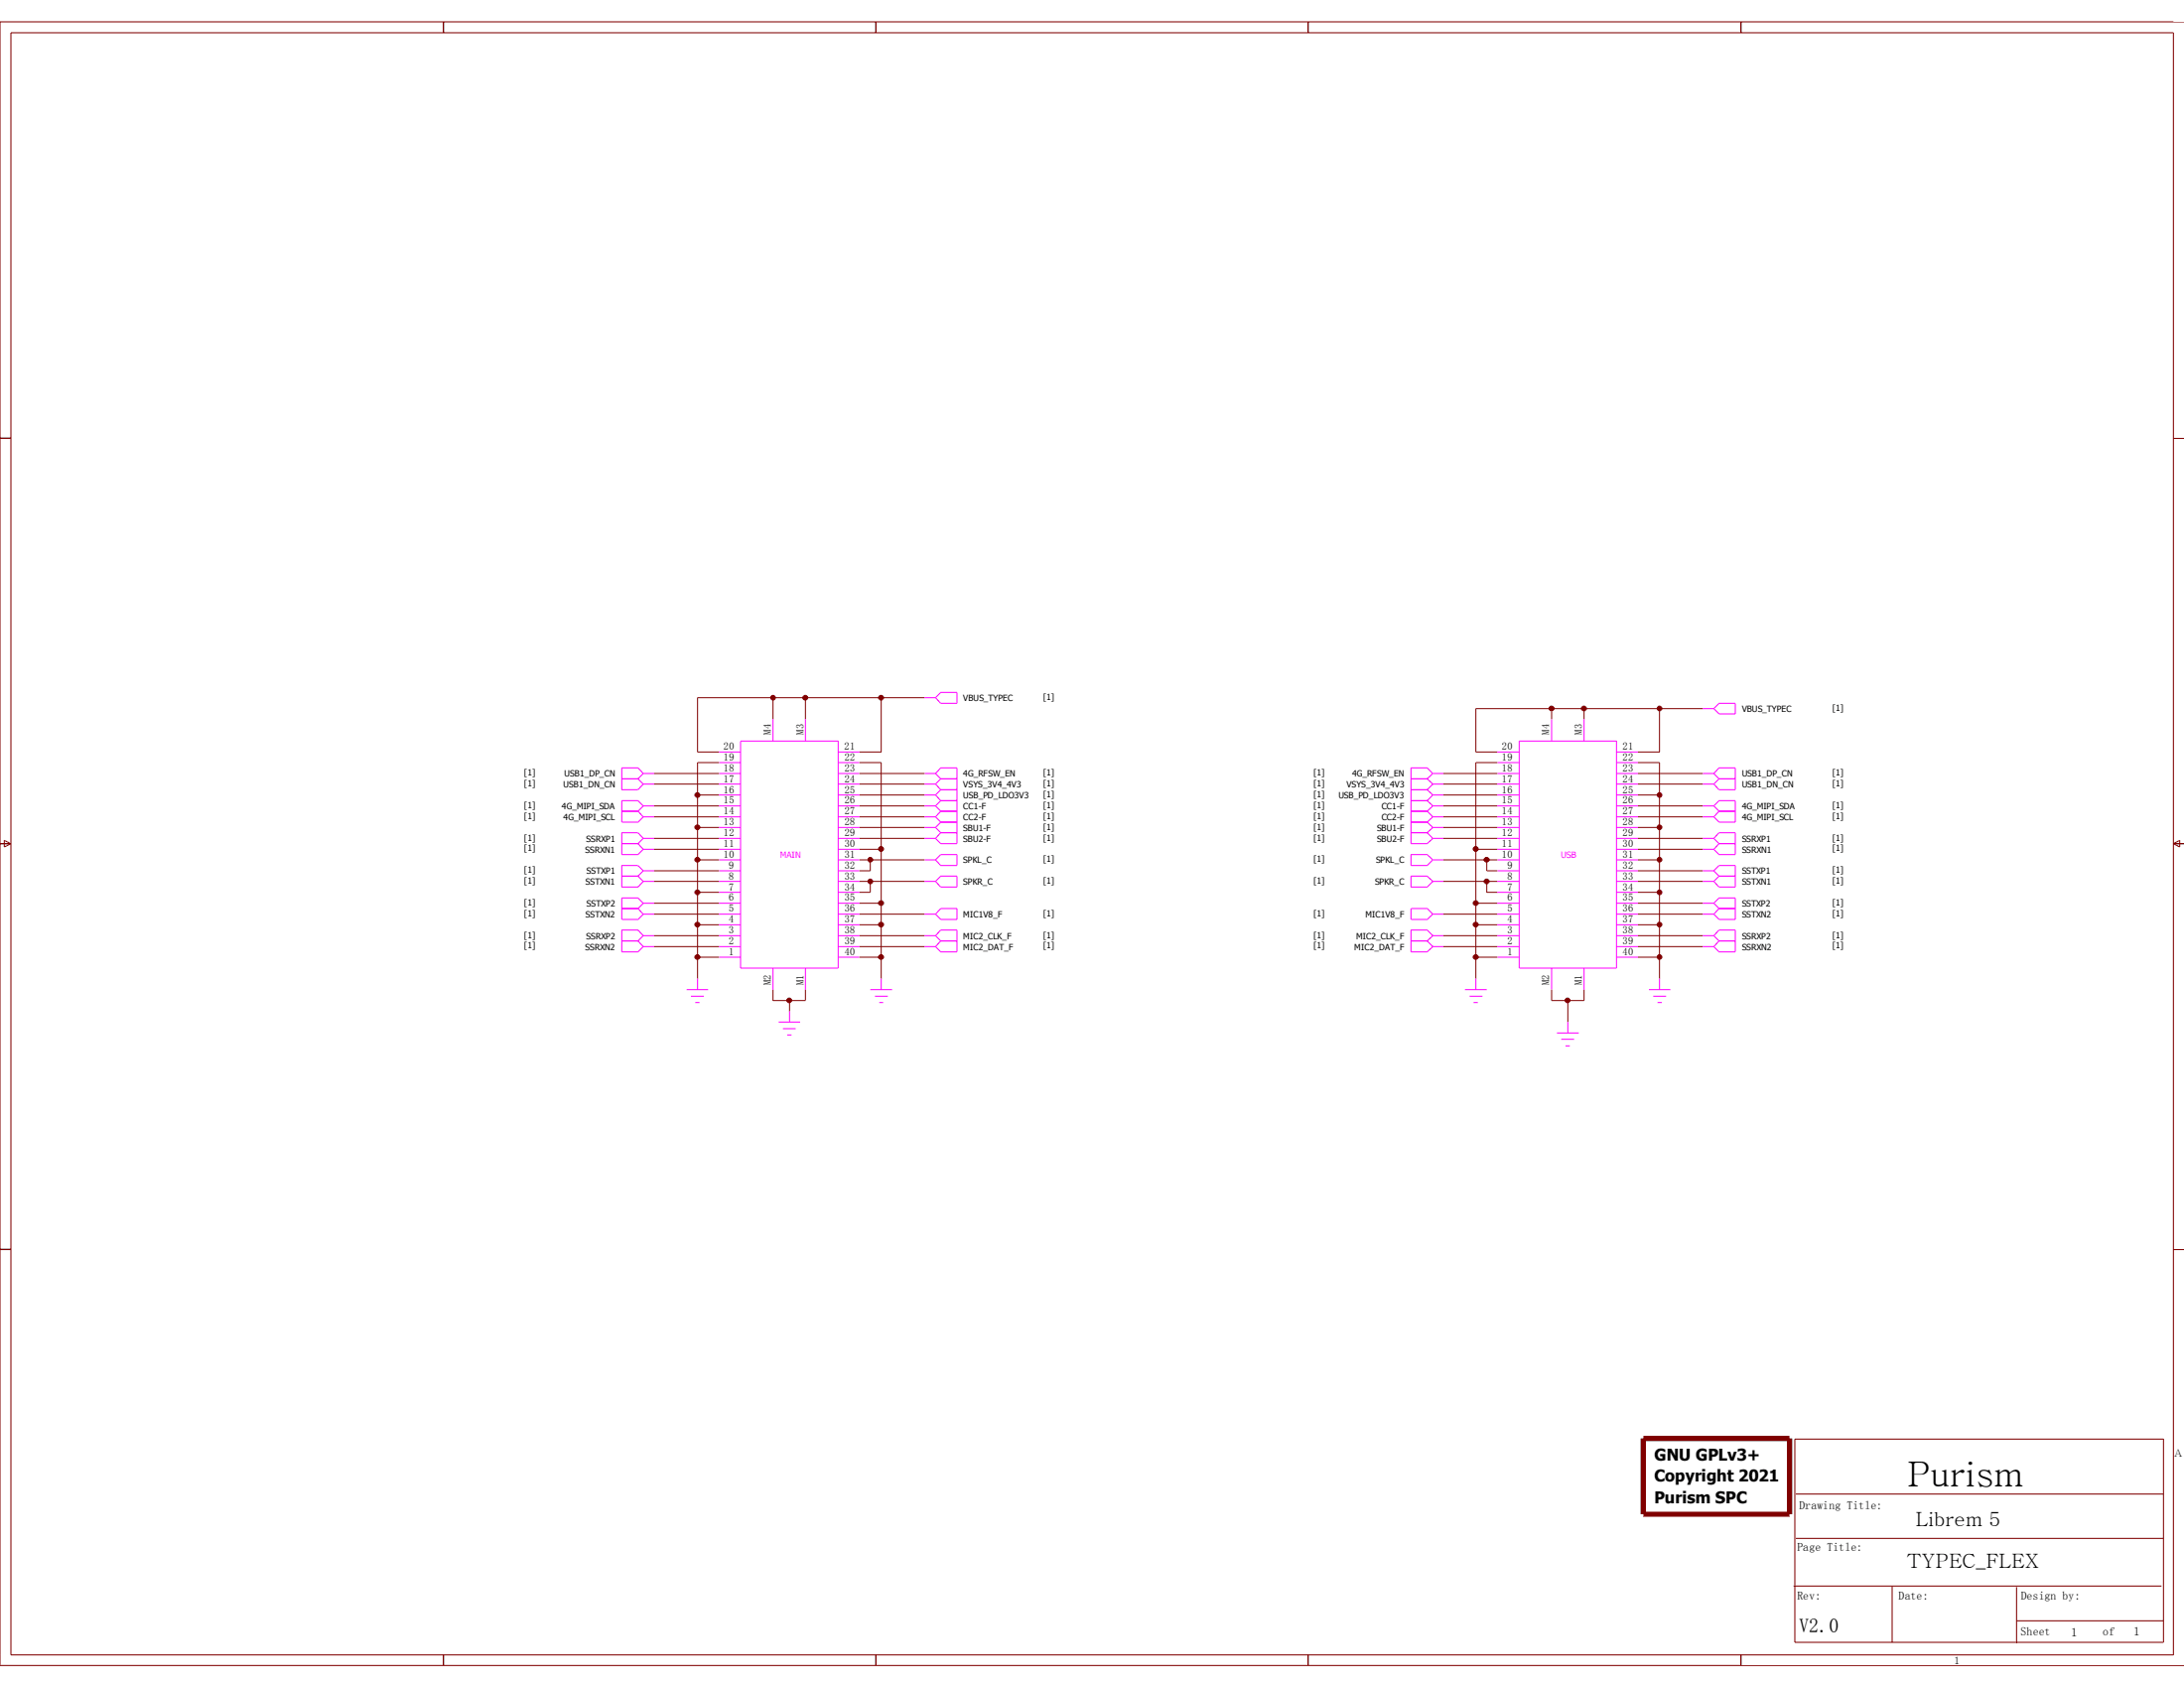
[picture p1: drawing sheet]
<svg xmlns="http://www.w3.org/2000/svg" width="279mm" height="216mm" viewBox="0 0 279 216" stroke-linecap="round" stroke-linejoin="round" font-family="sans-serif">
<g fill="none" stroke="#800000" stroke-width=".13">
<path d="M1.4 4.2h276.6v207.5h-276.6zM56.7 2.8v1.4M112.1 2.8v1.4M167.3 2.8v1.4M222.7 2.8v1.4M279.4 2.8h-279.4v210.2h279.4M0 56h1.4M278 56h1.4M83.7 98.9h8.3M92 97.5h-2.8v27.7M98.9 89.2v2.8M103 89.2v2.8"/>
<path d="M109.9 97.5h2.8v27.7M109.9 98.9h8.4M112.7 89.2v7h-2.8M118.3 89.2h-29.1v7h2.8M184.7 98.9h6.9M191.6 97.5h-2.8v27.7M198.5 90.6v1.4M202.7 90.6v1.4M209.5 97.5h2.8v27.7M209.5 98.9h8.3M212.3 90.6v5.6h-2.8M217.8 90.6h-29v5.6h2.8"/>
<path d="M0 107.9h1.4M.5 107.5l.9 .4-.9 .4zM83.7 115.5h8.3M83.7 108.6h8.3M83.7 100.3h8.3M83.7 103.1h8.3M83.7 104.5h8.3M83.7 107.2h8.3M83.7 111.4h8.3M83.7 112.7h8.3M83.7 116.9h8.3M83.7 119.7h8.3"/>
<path d="M89.2 101.7h2.8M89.2 105.8h2.8M89.2 110h2.8M89.2 114.1h2.8M89.2 118.3h2.8M109.9 101.7h8.4M109.9 105.8h8.4M109.9 110h8.4M109.9 118.3h2.8M109.9 115.5h2.8M109.9 108.6h2.8M109.9 100.3h8.4"/>
<path d="M109.9 103.1h8.4M109.9 104.5h8.4M109.9 107.2h8.4M109.9 112.7h8.4M109.9 116.9h8.4M109.9 119.7h8.4M111.3 112.7v1.4h-1.4M111.3 110v1.4h-1.4M184.7 101.7h6.9M184.7 105.8h6.9M184.7 110h6.9M184.7 100.3h6.9"/>
<path d="M184.7 103.1h6.9M184.7 104.5h6.9M184.7 107.2h6.9M184.7 112.7h6.9M184.7 116.9h6.9M184.7 119.7h6.9M188.8 118.3h2.8M188.8 115.5h2.8M188.8 108.6h2.8M190.2 112.7v1.4h1.4M190.2 110v1.4h1.4M209.5 101.7h2.8"/>
<path d="M209.5 105.8h2.8M209.5 110h2.8M209.5 114.1h2.8M209.5 118.3h2.8M209.5 115.5h8.3M209.5 108.6h8.3M209.5 100.3h8.3M209.5 103.1h8.3M209.5 104.5h8.3M209.5 107.2h8.3M209.5 111.4h8.3M209.5 112.7h8.3"/>
<path d="M209.5 116.9h8.3M209.5 119.7h8.3M278 107.9h1.4M278 107.9l.9-.4v.8zM83.7 121.1h8.3M89.2 122.4h2.8M98.9 126.6v1.4h4.1v-1.4M101 128v1.4M109.9 122.4h2.8M109.9 121.1h8.4M184.7 121.1h6.9M188.8 122.4h2.8"/>
<path d="M198.5 126.6v1.4h4.2v-1.4M200.6 128v2.7M209.5 122.4h2.8M209.5 121.1h8.3M0 159.8h1.4M278 159.8h1.4M229.6 184.1h47.2v26h-47.2zM229.7 196.8h47.1M229.7 191.1h47.1M56.7 211.7v1.3M112.1 211.7v1.3M167.3 211.7v1.3"/>
<path d="M222.7 211.7v1.3M229.4 202.9h47.1M242.1 202.9v7.2M258 207.3h18.8M258 203v7.2"/>
</g>
<path d="M210.2 184h18.7v9.7h-18.7z" fill="none" stroke="#800000" stroke-width=".68" stroke-linecap="butt"/>
<g fill="#800000" stroke="#800000" stroke-width=".13">
<circle cx="103" cy="89.2" r=".31"/>
<circle cx="98.9" cy="89.2" r=".3"/>
<circle cx="112.7" cy="89.2" r=".31"/>
<circle cx="89.2" cy="101.7" r=".31"/>
<circle cx="89.2" cy="105.8" r=".31"/>
<circle cx="89.2" cy="110" r=".31"/>
<circle cx="89.2" cy="114.1" r=".31"/>
<circle cx="89.2" cy="118.3" r=".31"/>
<circle cx="89.2" cy="122.4" r=".31"/>
<circle cx="101" cy="128" r=".3"/>
<circle cx="112.7" cy="122.4" r=".31"/>
<circle cx="112.7" cy="118.3" r=".31"/>
<circle cx="112.7" cy="115.5" r=".31"/>
<circle cx="112.7" cy="108.6" r=".31"/>
<circle cx="111.3" cy="110" r=".3"/>
<circle cx="111.3" cy="112.7" r=".3"/>
<circle cx="202.6" cy="90.6" r=".31"/>
<circle cx="198.5" cy="90.6" r=".31"/>
<circle cx="212.3" cy="90.6" r=".3"/>
<circle cx="212.3" cy="122.4" r=".3"/>
<circle cx="212.3" cy="118.3" r=".3"/>
<circle cx="212.3" cy="114.1" r=".3"/>
<circle cx="212.3" cy="110" r=".3"/>
<circle cx="212.3" cy="105.8" r=".3"/>
<circle cx="212.3" cy="101.7" r=".3"/>
<circle cx="200.5" cy="128" r=".3"/>
<circle cx="188.8" cy="122.4" r=".31"/>
<circle cx="188.8" cy="118.3" r=".31"/>
<circle cx="188.8" cy="115.5" r=".31"/>
<circle cx="188.8" cy="108.6" r=".31"/>
<circle cx="190.2" cy="110" r=".31"/>
<circle cx="190.2" cy="112.7" r=".31"/>
</g>
<g fill="none" stroke="#f0f" stroke-width=".13">
<path d="M79.5 99.6h2.1M81.6 99.6l.7 .7M82.3 98.9h1.4M82.3 98.9l-.7-.7h-2.1v2.8h2.1l.7-.7M82.3 98.9l-.7 .7M92 98.9h2.7M92 97.5h2.7M92 96.2h2.7M94.7 94.8h12.5v29h-12.5zM98.9 92v2.8M103 92v2.8M107.2 98.9h2.7"/>
<path d="M107.2 97.5h2.7M107.2 96.2h2.7M118.3 98.9h1.4M118.3 89.2h1.4M119.7 89.2l.7-.6h2v1.4h-2zM119.7 98.9l.7-.7h2v9.7h-2l-.7-.7M119.7 98.9l.7 .7M120.4 99.6h2M120.4 99.6l-.7 .7M180.5 99.6h2.1M182.6 99.6l.7 .7M183.3 98.9h1.4"/>
<path d="M183.3 98.9l-.7-.7h-2.1v9.7h2.1l.7-.7M183.3 98.9l-.7 .7M191.6 98.9h2.8M191.6 97.5h2.8M191.6 96.2h2.8M194.4 94.8h12.4v29h-12.4zM198.5 92v2.8M202.7 92v2.8M206.8 98.9h2.7M206.8 97.5h2.7M206.8 96.2h2.7M217.8 98.9h1.4"/>
<path d="M217.8 90.6h1.4M219.2 98.9l.7-.7h2.1v2.8h-2.1l-.7-.7M219.2 98.9l.7 .7M219.9 90h2.1v1.3h-2.1l-.7-.7zM219.9 99.6h2.1M219.9 99.6l-.7 .7M79.5 103.8h2.1M79.5 107.9h2.1M79.5 112.1h2.1M79.5 116.2h2.1M81.6 103.8l.7 .7M81.6 107.9l.7 .7"/>
<path d="M81.6 112.1l.7 .6M81.6 116.2l.7 .7M82.3 119.7h1.4M82.3 116.9h1.4M82.3 115.5h1.4M82.3 112.7h1.4M82.3 111.4h1.4M82.3 108.6h1.4M82.3 107.2h1.4M82.3 104.5h1.4M82.3 103.1h1.4M82.3 100.3h1.4"/>
<path d="M82.3 103.1l-.7-.7h-2.1v2.8h2.1l.7-.7M82.3 107.2l-.7-.7h-2.1v2.8h2.1l.7-.7M82.3 111.4l-.7-.7h-2.1v2.8h2.1l.7-.8M82.3 115.5l-.7-.7h-2.1v2.8h2.1l.7-.7M82.3 119.7l-.7-.7h-2.1v2.8h2.1l.7-.7M82.3 103.1l-.7 .7M82.3 107.2l-.7 .7M82.3 111.4l-.7 .7M82.3 115.5l-.7 .7M82.3 119.7l-.7 .7M92 119.7h2.7M92 118.3h2.7"/>
<path d="M92 116.9h2.7M92 115.5h2.7M92 114.1h2.7M92 112.7h2.7M92 111.4h2.7M92 110h2.7M92 108.6h2.7M92 107.2h2.7M92 105.8h2.7M92 104.5h2.7M92 103.1h2.7M92 101.7h2.7"/>
<path d="M92 100.3h2.7M107.2 119.7h2.7M107.2 118.3h2.7M107.2 116.9h2.7M107.2 115.5h2.7M107.2 114.1h2.7M107.2 112.7h2.7M107.2 111.4h2.7M107.2 110h2.7M107.2 108.6h2.7M107.2 107.2h2.7M107.2 105.8h2.7"/>
<path d="M107.2 104.5h2.7M107.2 103.1h2.7M107.2 101.7h2.7M107.2 100.3h2.7M118.3 119.7h1.4M118.3 116.9h1.4M118.3 112.7h1.4M118.3 110h1.4M118.3 107.2h1.4M118.3 105.8h1.4M118.3 104.5h1.4M118.3 103.1h1.4"/>
<path d="M118.3 101.7h1.4M118.3 100.3h1.4M119.7 110l.7-.7h2v1.4h-2zM119.7 112.7l.7-.6h2v1.4h-2zM119.7 119.7l.7-.7h2v2.8h-2l-.7-.7M119.7 100.3l.7 .7M119.7 101.7l.7 .7M119.7 103.1l.7 .7M119.7 104.5l.7 .7M119.7 105.8l.7 .7M119.7 119.7l.7 .7M120.4 116.2h2v1.4h-2l-.7-.7z"/>
<path d="M120.4 101h2M120.4 102.4h2M120.4 101l-.7 .7M120.4 103.8h2M120.4 102.4l-.7 .7M120.4 105.2h2M120.4 103.8l-.7 .7M120.4 106.5h2M120.4 105.2l-.7 .6M120.4 106.5l-.7 .7M180.5 101h2.1M180.5 102.4h2.1"/>
<path d="M180.5 103.8h2.1M180.5 105.2h2.1M180.5 106.5h2.1M180.5 109.3h2.1l.7 .7-.7 .7h-2.1zM180.5 112.1h2.1l.7 .6-.7 .8h-2.1zM180.5 116.2h2.1l.7 .7-.7 .7h-2.1zM182.6 101l.7 .7M182.6 102.4l.7 .7M182.6 103.8l.7 .7M182.6 105.2l.7 .6M182.6 106.5l.7 .7M183.3 119.7h1.4"/>
<path d="M183.3 116.9h1.4M183.3 112.7h1.4M183.3 110h1.4M183.3 107.2h1.4M183.3 105.8h1.4M183.3 104.5h1.4M183.3 103.1h1.4M183.3 101.7h1.4M183.3 100.3h1.4M183.3 119.7l-.7-.7h-2.1v2.8h2.1l.7-.7M183.3 100.3l-.7 .7M183.3 101.7l-.7 .7"/>
<path d="M183.3 103.1l-.7 .7M183.3 104.5l-.7 .7M183.3 105.8l-.7 .7M183.3 119.7l-.7 .7M191.6 119.7h2.8M191.6 118.3h2.8M191.6 116.9h2.8M191.6 115.5h2.8M191.6 114.1h2.8M191.6 112.7h2.8M191.6 111.4h2.8M191.6 110h2.8"/>
<path d="M191.6 108.6h2.8M191.6 107.2h2.8M191.6 105.8h2.8M191.6 104.5h2.8M191.6 103.1h2.8M191.6 101.7h2.8M191.6 100.3h2.8M206.8 119.7h2.7M206.8 118.3h2.7M206.8 116.9h2.7M206.8 115.5h2.7M206.8 114.1h2.7"/>
<path d="M206.8 112.7h2.7M206.8 111.4h2.7M206.8 110h2.7M206.8 108.6h2.7M206.8 107.2h2.7M206.8 105.8h2.7M206.8 104.5h2.7M206.8 103.1h2.7M206.8 101.7h2.7M206.8 100.3h2.7M217.8 119.7h1.4M217.8 116.9h1.4"/>
<path d="M217.8 115.5h1.4M217.8 112.7h1.4M217.8 111.4h1.4M217.8 108.6h1.4M217.8 107.2h1.4M217.8 104.5h1.4M217.8 103.1h1.4M217.8 100.3h1.4M219.2 103.1l.7-.7h2.1v2.8h-2.1l-.7-.7M219.2 107.2l.7-.7h2.1v2.8h-2.1l-.7-.7M219.2 111.4l.7-.7h2.1v2.8h-2.1l-.7-.8M219.2 115.5l.7-.7h2.1v2.8h-2.1l-.7-.7"/>
<path d="M219.2 119.7l.7-.7h2.1v2.8h-2.1l-.7-.7M219.2 103.1l.7 .7M219.2 107.2l.7 .7M219.2 111.4l.7 .7M219.2 115.5l.7 .7M219.2 119.7l.7 .7M219.9 103.8h2.1M219.9 107.9h2.1M219.9 112.1h2.1M219.9 116.2h2.1M219.9 103.8l-.7 .7M219.9 107.9l-.7 .7"/>
<path d="M219.9 112.1l-.7 .6M219.9 116.2l-.7 .7M79.5 120.4h2.1M81.6 120.4l.7 .7M82.3 121.1h1.4M87.8 126.6h2.8M88.4 127.4h1.6M88.9 128.2h.6M89.2 125.2v1.4M92 122.4h2.7M92 121.1h2.7M98.9 123.8v2.8"/>
<path d="M99.6 130.7h2.8M100.2 131.6h1.6M100.7 132.4h.6M101 129.4v1.3M103 123.8v2.8M107.2 122.4h2.7M107.2 121.1h2.7M111.3 126.6h2.8M111.9 127.4h1.7M112.5 128.2h.5M112.7 125.2v1.4M118.3 121.1h1.4"/>
<path d="M120.4 120.4h2M120.4 120.4l-.7 .7M180.5 120.4h2.1M182.6 120.4l.7 .7M183.3 121.1h1.4M187.4 126.6h2.8M188 127.4h1.7M188.5 128.2h.6M188.8 125.2v1.4M191.6 122.4h2.8M191.6 121.1h2.8M198.5 123.8v2.8"/>
<path d="M199.2 132.1h2.8M199.7 132.9h1.7M200.3 133.8h.5M200.6 130.7v1.4M202.7 123.8v2.8M206.8 122.4h2.7M206.8 121.1h2.7M210.9 126.6h2.8M211.5 127.4h1.6M212 128.2h.6M212.3 125.2v1.4M217.8 121.1h1.4"/>
<path d="M219.9 120.4h2.1M219.9 120.4l-.7 .7"/>
</g>
<text font-size="4.4" x="244" y="190.1">Purism</text>
<g font-size="2.5">
<text x="245.1" y="195.2">Librem 5</text>
<text x="244" y="200.6">TYPEC_FLEX</text>
<text x="230.2" y="208.8">V2.0</text>
</g>
<g font-size="2.1">
<text x="211.6" y="186.8">GNU GPLv3+</text>
<text x="211.6" y="189.5">Copyright 2021</text>
<text x="211.6" y="192.3">Purism SPC</text>
</g>
<g font-size="1.5">
<text x="230.2" y="193">Drawing Title:</text>
<text x="229.9" y="198.4">Page Title:</text>
<text x="229.9" y="204.6">Rev:</text>
<text x="242.9" y="204.6">Date:</text>
<text x="258.5" y="209.2">Sheet</text>
<text x="258.5" y="204.6">Design by:</text>
<text x="264.9" y="209.3">1</text>
<text x="269" y="209.2">of</text>
<text x="272.9" y="209.2">1</text>
</g>
<g font-size="1.3">
<text x="92.6" y="95.9">20</text>
<text x="98.6" y="93.9" transform="rotate(-90 98.6 93.9)">M4</text>
<text x="102.8" y="93.9" transform="rotate(-90 102.8 93.9)">M3</text>
<text x="108" y="95.9">21</text>
<text x="192.2" y="95.9">20</text>
<text x="198.2" y="93.9" transform="rotate(-90 198.2 93.9)">M4</text>
<text x="202.4" y="93.9" transform="rotate(-90 202.4 93.9)">M3</text>
<text x="207.6" y="95.9">21</text>
<text x="92.6" y="101.4">16</text>
<text x="92.6" y="100">17</text>
<text x="92.6" y="98.6">18</text>
<text x="92.6" y="97.2">19</text>
<text x="108" y="97.2">22</text>
<text x="108" y="98.6">23</text>
<text x="108" y="100">24</text>
<text x="108" y="101.4">25</text>
<text x="192.2" y="101.4">16</text>
<text x="192.2" y="100">17</text>
<text x="192.2" y="98.6">18</text>
<text x="192.2" y="97.2">19</text>
<text x="207.6" y="97.2">22</text>
<text x="207.6" y="98.6">23</text>
<text x="207.6" y="100">24</text>
<text x="207.6" y="101.4">25</text>
<text x="92.6" y="107">12</text>
<text x="92.6" y="105.6">13</text>
<text x="92.6" y="104.2">14</text>
<text x="92.6" y="102.8">15</text>
<text x="108" y="102.8">26</text>
<text x="108" y="104.2">27</text>
<text x="108" y="105.6">28</text>
<text x="108" y="107">29</text>
<text x="192.2" y="107">12</text>
<text x="192.2" y="105.6">13</text>
<text x="192.2" y="104.2">14</text>
<text x="192.2" y="102.8">15</text>
<text x="207.6" y="102.8">26</text>
<text x="207.6" y="104.2">27</text>
<text x="207.6" y="105.6">28</text>
<text x="207.6" y="107">29</text>
<text x="92.6" y="109.7">10</text>
<text x="92.6" y="108.3">11</text>
<text x="93.3" y="113.9">7</text>
<text x="93.3" y="112.5">8</text>
<text x="93.3" y="111.1">9</text>
<text x="108" y="108.3">30</text>
<text x="108" y="109.7">31</text>
<text x="108" y="111.1">32</text>
<text x="108" y="112.5">33</text>
<text x="108" y="113.9">34</text>
<text x="192.2" y="109.7">10</text>
<text x="192.2" y="108.3">11</text>
<text x="192.8" y="113.9">7</text>
<text x="192.8" y="112.5">8</text>
<text x="192.8" y="111.1">9</text>
<text x="207.6" y="108.3">30</text>
<text x="207.6" y="109.7">31</text>
<text x="207.6" y="111.1">32</text>
<text x="207.6" y="112.5">33</text>
<text x="207.6" y="113.9">34</text>
<text x="93.3" y="119.4">3</text>
<text x="93.3" y="118">4</text>
<text x="93.3" y="116.6">5</text>
<text x="93.3" y="115.2">6</text>
<text x="108" y="115.2">35</text>
<text x="108" y="116.6">36</text>
<text x="108" y="118">37</text>
<text x="108" y="119.4">38</text>
<text x="192.8" y="119.4">3</text>
<text x="192.8" y="118">4</text>
<text x="192.8" y="116.6">5</text>
<text x="192.8" y="115.2">6</text>
<text x="207.6" y="115.2">35</text>
<text x="207.6" y="116.6">36</text>
<text x="207.6" y="118">37</text>
<text x="207.6" y="119.4">38</text>
<text x="93.3" y="122.2">1</text>
<text x="93.3" y="120.8">2</text>
<text x="108" y="120.8">39</text>
<text x="108" y="122.2">40</text>
<text x="192.8" y="122.2">1</text>
<text x="192.8" y="120.8">2</text>
<text x="207.6" y="120.8">39</text>
<text x="207.6" y="122.2">40</text>
<text x="98.6" y="126" transform="rotate(-90 98.6 126)">M2</text>
<text x="102.8" y="126" transform="rotate(-90 102.8 126)">M1</text>
<text x="198.2" y="126" transform="rotate(-90 198.2 126)">M2</text>
<text x="202.4" y="126" transform="rotate(-90 202.4 126)">M1</text>
<text x="278.2" y="186.3">A</text>
<text x="249.9" y="212.9">1</text>
</g>
<g font-size="1.1">
<text x="123.2" y="89.7">VBUS_TYPEC</text>
<text x="133.4" y="89.5">[1]</text>
<text x="222.8" y="91.1">VBUS_TYPEC</text>
<text x="234.4" y="90.9">[1]</text>
<text x="67.1" y="99.2">[1]</text>
<text x="67.1" y="100.6">[1]</text>
<text x="72.1" y="100.7">USB1_DN_CN</text>
<text x="72.2" y="99.4">USB1_DP_CN</text>
<text x="123.2" y="99.4">4G_RFSW_EN</text>
<text x="123.2" y="100.7">VSYS_3V4_4V3</text>
<text x="133.4" y="99.2">[1]</text>
<text x="133.4" y="100.6">[1]</text>
<text x="133.4" y="102">[1]</text>
<text x="168" y="99.2">[1]</text>
<text x="168" y="100.6">[1]</text>
<text x="168" y="102">[1]</text>
<text x="172.3" y="100.7">VSYS_3V4_4V3</text>
<text x="173" y="99.4">4G_RFSW_EN</text>
<text x="222.8" y="99.4">USB1_DP_CN</text>
<text x="222.8" y="100.7">USB1_DN_CN</text>
<text x="234.4" y="99.2">[1]</text>
<text x="234.4" y="100.6">[1]</text>
<text x="67.1" y="103.4">[1]</text>
<text x="67.1" y="104.8">[1]</text>
<text x="67.1" y="107.5">[1]</text>
<text x="71.9" y="103.5">4G_MIPI_SDA</text>
<text x="72.1" y="104.9">4G_MIPI_SCL</text>
<text x="75" y="107.7">SSRXP1</text>
<text x="123.2" y="102.1">USB_PD_LDO3V3</text>
<text x="123.2" y="103.5">CC1-F</text>
<text x="123.2" y="104.9">CC2-F</text>
<text x="123.2" y="106.3">SBU1-F</text>
<text x="123.2" y="107.7">SBU2-F</text>
<text x="133.4" y="103.4">[1]</text>
<text x="133.4" y="104.8">[1]</text>
<text x="133.4" y="106.1">[1]</text>
<text x="133.4" y="107.5">[1]</text>
<text x="168" y="103.4">[1]</text>
<text x="168" y="104.8">[1]</text>
<text x="168" y="106.1">[1]</text>
<text x="168" y="107.5">[1]</text>
<text x="171.2" y="102.1">USB_PD_LDO3V3</text>
<text x="176.1" y="106.3">SBU1-F</text>
<text x="176.1" y="107.7">SBU2-F</text>
<text x="176.7" y="103.5">CC1-F</text>
<text x="176.7" y="104.9">CC2-F</text>
<text x="222.8" y="103.5">4G_MIPI_SDA</text>
<text x="222.8" y="104.9">4G_MIPI_SCL</text>
<text x="222.8" y="107.7">SSRXP1</text>
<text x="234.4" y="103.4">[1]</text>
<text x="234.4" y="104.8">[1]</text>
<text x="234.4" y="107.5">[1]</text>
<text x="67.1" y="108.9">[1]</text>
<text x="67.1" y="111.7">[1]</text>
<text x="67.1" y="113">[1]</text>
<text x="74.9" y="109.1">SSRXN1</text>
<text x="74.9" y="113.2">SSTXN1</text>
<text x="75.1" y="111.8">SSTXP1</text>
<text x="123.2" y="110.4">SPKL_C</text>
<text x="123.2" y="113.2">SPKR_C</text>
<text x="133.4" y="110.3">[1]</text>
<text x="133.4" y="113">[1]</text>
<text x="168" y="113">[1]</text>
<text x="168" y="110.3">[1]</text>
<text x="175.9" y="113.2">SPKR_C</text>
<text x="176" y="110.4">SPKL_C</text>
<text x="222.8" y="109.1">SSRXN1</text>
<text x="222.8" y="111.8">SSTXP1</text>
<text x="222.8" y="113.2">SSTXN1</text>
<text x="234.4" y="108.9">[1]</text>
<text x="234.4" y="111.7">[1]</text>
<text x="234.4" y="113">[1]</text>
<text x="67.1" y="115.8">[1]</text>
<text x="67.1" y="117.2">[1]</text>
<text x="67.1" y="120">[1]</text>
<text x="74.9" y="117.3">SSTXN2</text>
<text x="75.1" y="116">SSTXP2</text>
<text x="123.2" y="117.3">MIC1V8_F</text>
<text x="133.4" y="117.2">[1]</text>
<text x="133.4" y="120">[1]</text>
<text x="168" y="117.2">[1]</text>
<text x="168" y="120">[1]</text>
<text x="174.7" y="117.3">MIC1V8_F</text>
<text x="222.8" y="116">SSTXP2</text>
<text x="222.8" y="117.3">SSTXN2</text>
<text x="234.4" y="115.8">[1]</text>
<text x="234.4" y="117.2">[1]</text>
<text x="234.4" y="120">[1]</text>
<text x="67.1" y="121.3">[1]</text>
<text x="74.9" y="121.5">SSRXN2</text>
<text x="75" y="120.1">SSRXP2</text>
<text x="123.2" y="120.1">MIC2_CLK_F</text>
<text x="123.2" y="121.5">MIC2_DAT_F</text>
<text x="133.4" y="121.3">[1]</text>
<text x="168" y="121.3">[1]</text>
<text x="173.3" y="121.5">MIC2_DAT_F</text>
<text x="173.5" y="120.1">MIC2_CLK_F</text>
<text x="222.8" y="120.1">SSRXP2</text>
<text x="222.8" y="121.5">SSRXN2</text>
<text x="234.4" y="121.3">[1]</text>
</g>
<g font-size="1.1" fill="#f0f">
<text x="99.8" y="109.7">MAIN</text>
<text x="199.7" y="109.7">USB</text>
</g>
</svg>
